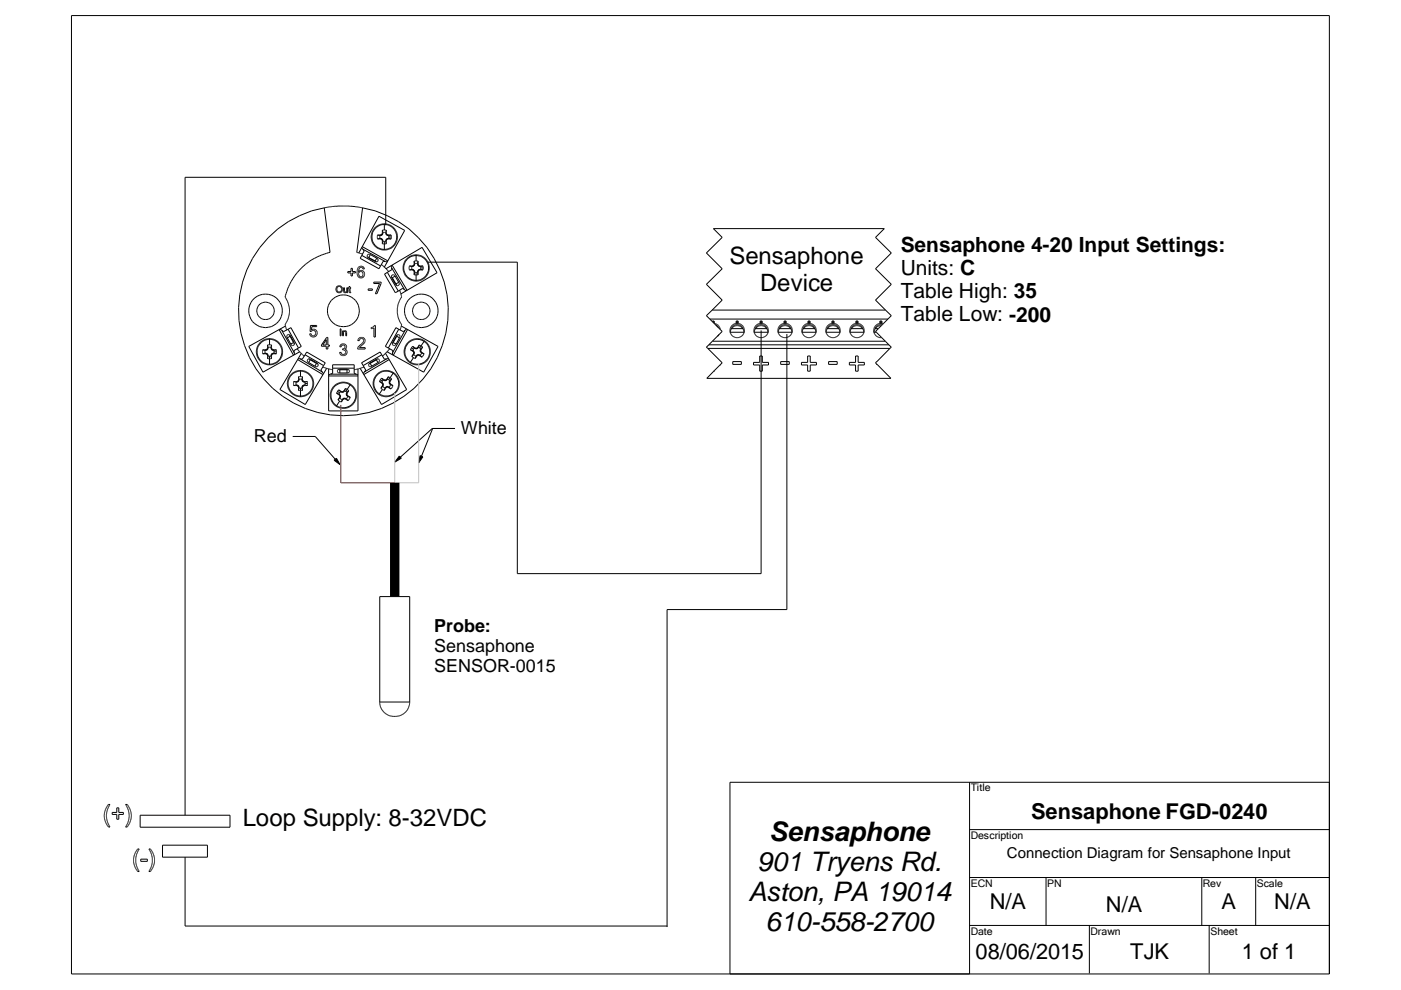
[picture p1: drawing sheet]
<svg xmlns="http://www.w3.org/2000/svg" width="297mm" height="210mm" viewBox="0 0 297 210" stroke-linecap="round" stroke-linejoin="round" font-family="sans-serif">
<g fill="none" stroke="#000" stroke-width=".21">
<path d="M15.2 3.3h266.7v203.2h-266.7zM68.7 44.1l3-.4h2.9l2.3 .4M68.7 44.1l1.3 9.4a12.6 12.6 0 0 0-9.6 9.5l.7 1.2a4.8 4.8 0 0 1 0 3.4l-.4 .8a.63 .63 0 0 0-.1 .9l.2 .7M68.7 44.1a22.2 22.2 0 0 0-14.4 34.1 22.2 22.2 0 0 0 37 0 22.2 22.2 0 0 0-14.4-34.1M73.7 57.6h.7v-.7h.3v.7h.6v.3h-.6v.6h-.3v-.6h-.7zM75.7 53.5v.1M75.8 58.4h.1M75.8 57v.1M75.9 56.9l.3-.4h.6l.5 .4-.4 .1-.1-.3h-.5l-.2 .4-.1 .5M75.9 56.9l-.1 .1a1.83 1.83 0 0 0 .3 1.8l.2 .1 .7-.1 .3-.3v-.7l-.3-.4-.3-.1-.7 .3M75.9 56.9h.1M75.9 56.7v.1"/>
<path d="M76 57.8l.4-.2 .5 .1 .1 .7-.2 .2-.3 .1-.3-.2zM76.1 53.6l4.2-7.8 5.5 3.1-4.3 7.7M76.1 57.5h.1M76.2 57.7h.1M76.2 56.9h.1M76.5 53.7v.1M76.5 56.4l-.1 .1M76.7 52.5l.2 .3M76.7 54.1l-.3 .7 3.9 2.2 .4-.6M76.7 56.4v.1M76.7 54.1l4 2.3M76.8 52.3l5.5 3"/>
<path d="M76.8 56.8h.1M76.9 44.1l-1.3 9.4 1.3 .3M76.9 52.8l.3 .4-.5 .9M76.9 52.8l4.8 2.7M77 58.8h.1M77.3 57.9h.1M77.3 58.3h.1M77.8 54.4h.1M77.9 54.5l1.9 1h.2l.2-.3-.1-.3-.2-.2M77.9 54.5l.3 .1M78 53.9v.1M78.1 54.7h.1"/>
<path d="M78.1 54.5v.1M78.2 54.6l1.3 .7M78.4 53.9v.1M78.5 54h-.5l-.2 .2 .1 .3M78.5 54l1.4 .7M78.5 54l-.3 .6M79.2 59.8h1.6l-.9 2.5h-.3l.9-2.2h-1.3zM79.5 55.3l.2 .2M79.6 55.4h.1M79.9 54.7l-.4 .6M79.9 54.7v.1M80 54.8h.1"/>
<path d="M80 50.7h.7M80 49.8v.9M80 49.8l.6 .2M80.6 50v.5M80.6 50h.1M80.6 50.5h.1M80.6 50.5l-.6 .2M80.7 49.8v.2M80.7 50.5v.2M80.7 50.5v.2l.2 .1M80.7 50.5l.3 .2M80.9 56.1l.3 .3"/>
<path d="M80.9 49.7h.1M80.9 49.7l.1 .1M80.9 50.8l.2 .9h.8v-.7M80.9 49.7l-.9 .1M80.9 50.8h.1M80.9 49.7l.2 .1M81 50.7h.1M81 49.8l-.3 .2M81 51h.2zM81 50.7l-.1 .1M81.1 48.8l-.2 .9M81.1 50.7h.1"/>
<path d="M81.1 48.8h.8M81.1 49.8h-.1M81.1 50.7l.1 .3M81.1 48.8l.1 .5M81.1 50.7l-.2 .1M81.2 51.1h.6M81.2 49.4h-.2l.2 .1M81.2 49.5l-.1 .3M81.2 49.3v.2M81.2 51v.1M81.2 51.1l-.1 .5M81.2 49.3h.6"/>
<path d="M81.2 56.4h.1M81.3 56.4l.2 .2M81.3 49.3h.1M81.5 56.6l.3 .4M81.5 47.5v1.3M81.5 51.2v1.8M81.5 56.6v.1M81.7 56.8h.1M81.7 49.3h.1M81.7 55.5h.4M81.7 55.5l-.5-.1-.5 1M81.7 56.9h.1"/>
<path d="M81.8 47.8v-10.2h-42.6v135.2M81.8 49.3v.2M81.8 51v.1M81.8 49.4h.1l-.1 .1M81.8 49.5l.1 .3M81.8 51.1l.1 .5M81.8 51l.1 .1M81.8 51h.1M81.8 57l7.7-4.5 3.2 5.3-7.7 4.5M81.8 57l.6 .6M81.9 57h.1M81.9 48.8l.1 .9"/>
<path d="M81.9 49.8h.1M81.9 50.7l-.1 .3M81.9 48.8l-.1 .5M81.9 50.7l.1 .1M82 50.7h-.1M82 49.8l.3 .2M82 50.7l.1 .1M82 49.7l.9 .1M82 50.8l-.1 .2M82 49.7l-.1 .1M82 50.8h.1M82.1 49.7h.1"/>
<path d="M82.1 49.7l-.1 .1M82.1 57.7l-.6 .4 2.3 4 .7-.4M82.1 50.8h-.1M82.1 57.7l2.4 4M82.3 50h.1v.5M82.3 50.7h.6M82.3 50.5h.1M82.3 50.7l-.2 .1M82.3 50.5l-.3 .2M82.3 49.8v.2M82.3 50.5v.2M82.4 50.5l.5 .2"/>
<path d="M82.5 50.2h.5M82.9 49.8v.9M82.9 50.5h.1M82.9 50h.1M82.9 56.3l.1 .4M82.9 49.8l-.5 .2M83 58.6h.1M83 56.7l.1 .5-1 .5M83 58.7l.2 .2M83 56.7l2.8 4.7M83.1 58.4v.5l.8 1.5M83.1 58.3h.5"/>
<path d="M83.1 58.3v.1M83.1 58.8h.1M83.1 56.2l3.2 5.4M83.2 58.9l.7 1.3M83.6 58.3h.1M83.6 58.3l.2 .2M83.8 58.5l.7 1.4M83.8 58.5l-.6 .4M84.5 59.9a.38 .38 0 0 1 .2 .3 .38 .38 0 0 1-.3 .3M84.5 59.9l-.6 .3M84.6 59.9h.1M86.8 56.4v.8"/>
<path d="M86.8 57.2h.7M86.8 56.4l.5 .1M87.3 56.5v.6h.2M87.3 57.1h.1M87.3 56.5h.2M87.3 57.1l-.5 .1M87.4 56.4l.1 .1M87.5 57.2l.2 .1M87.5 57.1l-.1 .1M87.5 57.1l.3 .1M87.5 57.1v.1M87.5 57.3h.1"/>
<path d="M87.7 56.3l-.9 .1M87.7 57.3l.1 1M87.7 56.3l.1 .1M87.7 56.3h.1M87.7 56.2l.1 .1M87.8 56.4h.1M87.8 57.6h.1M87.8 56h.1M87.8 56.4l-.3 .1M87.8 57.2h.1M87.8 57.2l-.1 .1M87.8 55.4l-.1 .9"/>
<path d="M87.8 56.3v.1M87.8 57.2v.1M87.8 55.4h.8M87.8 58.3h.8M87.8 57.3l.1 .3M87.8 55.4l.1 .5M87.8 57.3l-.1 .1M87.9 57.7h.6M87.9 55.9h.6M87.9 55.9v.1M87.9 57.6v.1M87.9 57.7l-.1 .6"/>
<path d="M87.9 56l-.1 .3M87.9 57.6h-.1M88.2 54v1.3M88.2 57.8v1.8M88.5 57.6h.2M88.5 55.9v.1M88.5 57.6v.1M88.5 56h.2M88.5 57.7l.1 .6M88.5 56l.1 .3M88.6 56.3l.1 .1M88.6 57.3l-.1 .3"/>
<path d="M88.6 55.4l.2 .9M88.6 55.4l-.1 .5M88.6 57.3l.2 .1M88.7 57.2l-.1 .1M88.7 56.4l.3 .1M88.7 57.2l.1 .1M88.8 56.2v.1M88.8 57.4l-.2 .9M88.8 56.2l-.2 .1M88.8 57.3v.1M88.8 56.3l.2 .1M88.8 56.3l-.1 .1"/>
<path d="M88.9 57.3h.1M89 57.1l-.3 .1M89 56.5h.2M89 57.1h.2M89 57.1v.1M89 56.4h.7M89 57.2l-.2 .1M89 57.2h.7M89 56.4v.1M89.2 56.5v.6M89.2 57.1l.5 .1M89.2 56.8h.5"/>
<path d="M89.7 56.4v.8M89.7 56.4l-.5 .1M89.7 56.4v.1M89.7 57.1v.1M90.6 55.6h19.1v66h51.7v-51.5M55.7 75h.7M55.7 74.2v.8M55.7 74.2l.5 .1M56.2 74.3h.2M56.2 74.9h.2M56.2 74.3v.6M56.2 74.9l-.5 .1"/>
<path d="M56.3 74.1v.2M56.3 74.9v.1M56.4 74.9v.2h.2M56.4 74.9l.3 .1M56.4 74.1v.2M56.4 74.1h.1M56.6 74l-.9 .2M56.6 74l.1 .2M56.6 74h.1M56.6 75.1l.1 .3M56.6 74l.1 .1M56.6 73.9h.1"/>
<path d="M56.6 75.3h.1M56.7 73.8l-.1 .2M56.7 75.4h.1M56.7 75v.1M56.7 73.8h.2M56.7 74.2l-.3 .1M56.7 75l-.1 .1M56.7 76h.9M56.7 73.2l.2 .5M56.7 74.1v.1M56.7 73.2v.6M56.7 75.4v.6"/>
<path d="M56.7 73.2h.9M56.7 75.1l.2 .2M56.7 75.1h-.1M56.9 73.7h.5M56.9 73.7v.1M56.9 75.3v.2M56.9 75.5h.5M56.9 75.5l-.2 .5M56.9 73.8l-.2 .3M56.9 75.4h-.2M56.9 75.3l-.2 .1M57.1 71.8v1.3"/>
<path d="M57.1 75.5v1.8M57.4 73.7v.1M57.4 75.3v.2M57.4 73.8h.2h-.2M57.4 75.5l.2 .5M57.4 73.8l.2 .3M57.4 75.4h.2M57.4 75.3l.2 .1M57.6 73.2l.1 .8M57.6 74.1v.1M57.6 73.2l-.2 .5M57.6 75.4v.6"/>
<path d="M57.6 75.1l-.2 .2M57.6 75.1h.1M57.6 75v.1M57.6 74.2l.3 .1M57.6 75l.1 .1M57.7 74l.9 .2M57.7 75.1l-.1 .3M57.7 74l-.1 .1M57.7 74h.1M57.7 75.1h.1M57.7 74l-.1 .2M57.8 74.1h.1"/>
<path d="M57.9 74.3h.2v.3M57.9 74.9h.1M57.9 74.9v.1h.7M57.9 74.9v.2h-.2M57.9 74.1v.2M57.9 74.9l-.3 .1M58 74.9l.6 .1M58.1 74.6l-.1 .3M58.1 74.6h.5M58.6 74.2l-.6 .1M58.6 74.2v.8M59.2 69.9l3 5.4"/>
<path d="M59.4 69.8l.3 .2M59.7 70l2.7 4.8M60.5 69.1l-7.8 4.3 3 5.5 7.8-4.3M60.6 69.5l.1 .1M60.8 71.5h.1M60.9 71.6l.7 1.3M61.1 69.8l-1 .5-.4-.3M61.1 69.8l.6-.3 2.2 3.9-.6 .4M61.1 69.8l2.2 4M61.3 71h.1M61.4 71l.1 .3M61.5 71.2l-.3-.3-.3 .1-.1 .2 .1 .4"/>
<path d="M61.5 71.1h.1M61.5 71.2h.1M61.5 71.1v.1M61.5 71.3l.7 1.3M61.5 71.3l-.6 .3M61.5 71.2l.9 1.7M61.6 72.9l.3 .3M61.9 73.2l.2 .1M61.9 73.2l.1 .1M62.1 73.2v.1M62.2 72.6h.1M62.2 72.6l-.6 .3"/>
<path d="M62.3 72.7l.1 .1v.4M62.3 72.6v.1M62.3 73.2h.1M62.3 72.8h.1M62.3 73.2h-.2M62.4 74.8v.4M63 74l.1 .1M63.1 74.1l.1 .1M63.1 74.1h.1M63.1 76.2l5.3 3.2M63.2 74.2h.1M63.2 74.2l.3 .3"/>
<path d="M63.2 76l.4 .1M63.3 74.3h.1M63.3 79.9v.7M63.3 73.8l-1 .5 .1 .5M63.3 79.9l.1 .5M63.3 79.9h.8M63.4 74.4h.1M63.5 74.5l.4 .4M63.5 74.5h.1M63.6 76.1l4.7 2.8M63.7 78.5v1.3M63.9 74.9l.3 .4"/>
<path d="M63.9 74.9l-4.6 7.7 5.4 3.2 4.6-7.7M64.1 79.9v.6M64.1 79.9l-.1 .5M64.2 75.3h.1M64.3 75.3l.2 .2M64.3 75.4h.1M64.7 75.2l3.9 2.3M64.7 75.2l.3-.6 4 2.3-.4 .6M64.7 75.2l-.6 1-.5-.1M65.2 76.7h.1M65.4 76.9l1.4 .7M65.6 76.1h-.3l-.2 .3 .1 .3 .2 .2"/>
<path d="M65.6 76.1l1.7 .9M65.6 76.1l.2 .2M65.7 70.9v.1M65.8 76.3l1.3 .7M65.8 76.3l-.4 .6M66.1 71.1h.1M66.1 71.4h.1M66.1 69.9h.1M66.2 70.1h.1M66.2 71.2h.1M66.6 71.2h.1M66.7 70.1h.1"/>
<path d="M66.8 71.4h.1M66.9 69.9h.1M66.9 77.7h.1M66.9 71.3h.1M67 69.9l-.3-.1-.7 .1 .1-.6h1v-.3h-1.3l-.1 1.3 .9-.2 .3 .3v.4l-.2 .4-.6-.1-.1-.3h-.3v.2l.6 .5 .6-.2M67 69.9l.1 .2M67.1 71.2h.1M67.1 77l.3 .2v.3M67.1 77l-.3 .6M67.1 70.1l.2 .6-.3 .6M67.1 77v.1M67.1 71h.1"/>
<path d="M67.1 70.1l.1 .1M67.2 77.1h.2M67.3 77v.1M67.3 77.7h.1M67.4 77.5a.39 .39 0 0 1-.6 .1M67.4 77.5h.1M68.3 78.9l.3 .3M68.4 77.8l.9 .3M68.6 77.5l-.6 1 .3 .4M68.7 77.9h.1M69.2 72v1.2h-.8zM69.3 71.5h.2v1.7h.3v.2h-.3v.6h-.3v-.6h-1v-.2z"/>
<path d="M69.3 78.1l.4 .1v8.9h6.2v-8.9M69.4 78.1h.1M69.7 78.2l.8 .2M69.7 79.7h6.2M70.1 79.3l-.4 .2M70.1 79.3l.4-.1v-1.9h4.6v1.9l.4 .1M70.1 79.3h5.4M70.2 78.3v.1M70.5 78.1h4.6M71.3 61.8h.1M71.3 60.9h.1M71.5 61.9h.1"/>
<path d="M71.5 60.7l-.3 .7 .2 .4 .3 .3h.5l.3-.3 .1-.2-.1-.7M71.5 61.8h.1M71.5 60.7l.6-.1 .4 .2M71.5 78.9h.1M71.6 78.4l.4-.1h1.6l.5 .2v.3l-.3 .3h-2l-.2-.2zM71.6 78.5h-.1M71.6 60.6v.1M71.6 60.8v.1M71.8 79h.1M71.8 78.3v.1M71.8 61.9h.1M71.9 78.4h1.8"/>
<path d="M72 61.9h.1M72 78.4v.7M72.1 69.7h.2v1.5h-.2zM72.2 60.8l-.4-.1-.3 .2M72.2 60.8h.1M72.2 73.2h.1M72.2 60.8l.2 .2v.6l-.3 .3h-.4l-.2-.3v-.7M72.2 60.6l.1 .1M72.3 75.3h.1M72.4 61.2h.1M72.4 75h.1M72.4 61.4v.1"/>
<path d="M72.4 73.3v.1M72.5 60.8v.1M72.5 73.2v.1M72.5 75.4h.1M72.8 75.1v.1M72.8 70.3h.1M72.8 70.4h.1M72.9 61h.1l.1 .9 .4-.1v-.8h.2v1.1l-.2-.2-.1 .2-.5-.1zM72.9 70.2h.5l.1 1h-.2l-.1-.9-.3 .1-.1 .8h-.2v-1.1l.2 .2M72.9 70.3v.1M73 73.9h-.1M73 75.1h-.4l-.3-.4h-.3l.1 .4 .3 .3 .8-.1"/>
<path d="M73 73.8h.1M73 75.1h.1M73 61.8h.1M73.1 75.4h-.1M73.1 70.1h.1M73.1 61.9h.1M73.1 74.3h.1M73.2 70.1h.1M73.2 74.9v.1M73.2 75l-.1 .1M73.2 74h-.1a.6 .6 0 0 1 .4 1l-.2 .3M73.2 74.5h.1"/>
<path d="M73.2 74h.1M73.2 75.3h.1M73.3 74l.1-.3v-.4l-.2-.3-.6-.1-.5 .3-.1 .3h.3l.3-.3 .5 .1v.5l-.5 .2v.2l.6 .1v.6M73.3 74.8h-.1M73.3 61.9h.1M73.3 74.1h.1M73.4 75.1v.1M73.4 73.6h.1M73.4 75.1h.1M73.4 61.8h.1M73.4 73.4h.1M73.4 62h.1"/>
<path d="M73.4 70.3l.1 .1M73.4 74.3h.1M73.6 78.4v.7M73.8 78.3v.1M74 79h.1M74 60.7h.2v.3h.2l-.2 .1v.8l.2 .2-.4-.2v-.8h-.1zM74.2 61.9h.1M75.4 78.3l-.1 .1M75.5 79.3l.4 .2M75.9 78.2l-.8 .2M75.9 73.6v.1M75.9 71.9v.1"/>
<path d="M76.2 71.6l-.3 .6h.3v-.2l.4-.2h.4v.7l-.1 .1M76.2 71.6l.7-.1 .4 .3M76.2 73.7h.1M76.2 78.1h.1M76.2 72.1h.1M76.3 71.6h-.1M76.4 78.1l-.5 .1M76.5 71.8h-.1M76.8 73.1l-.5 .6M76.8 72.7l-.9 .8-.1 .5h1.6v-.3h-1.2M76.8 72.7h.1M76.9 71.8h.1"/>
<path d="M76.9 73.1h.1M76.9 72.7h.1M76.9 72.6v.1M76.9 77.9h.1M77 77.5l.6 1-.3 .4M77 71.6h.1M77 72.4h.1M77 72.1h.1M77.2 77.8l-.8 .3M77.3 72.7l-.4 .4M77.3 71.8h.1M77.3 72.6h.1"/>
<path d="M77.3 78.9l-.3 .3M77.3 71.8l.1 .5-.1 .4M78.1 61.3h.8v.3h-.8zM78.4 77.1l-.2 .1a.41 .41 0 0 0 .4 .6l.2-.2M78.5 77l-.2 .1M78.5 77l.3 .6M78.7 69.4h.3l.4-.4h.2v2.5h-.3v-1.9l-.6 .1zM78.7 77.7h.1M79.2 69.3h.1M79.8 76.3l-1.3 .7M79.8 76.3l.3 .6M79.9 76.2h.1"/>
<path d="M80 76.1l-.2 .2M80.1 76.9l-1.3 .7M80.2 76.8v.1M80.4 76.7v-.4a.41 .41 0 0 0-.6-.1l-1.4 .8M80.4 76.7l-.3 .2M80.4 76.6h.1M80.9 75.2l-3.9 2.3M80.9 75.2l-.3-.6-3.9 2.3 .3 .6M80.9 75.2l.6 1 .5-.1M81.7 75l-.6 .5M81.7 74.9v.1M81.7 74.9h.1"/>
<path d="M81.7 74.9l4.5 7.7-5.3 3.2-4.5-7.7M82 76.1l-4.7 2.8M82.1 74.6l-.4 .3M82.3 80h.1M82.3 79.9l.4 .2M82.3 79.9v.1M82.3 79.9l-.1 .5M82.3 73.8l1 .5-.1 .5M82.4 76l-.4 .1M82.5 76.2l-5.4 3.2M82.5 80h.1M82.6 74l-.5 .6"/>
<path d="M83.2 73.1h.1M83.2 72.7v.4M83.2 74.8v.4M83.4 79.1a2.64 2.64 0 0 0-3.7 .8 2.64 2.64 0 0 0 .7 3.6M83.4 72.7l-.2 .1M83.4 79.1a2.64 2.64 0 0 1 .7 3.7 2.64 2.64 0 0 1-3.7 .7M83.4 72.6v.1M83.4 72.6l.6 .3M83.4 79.1l-.7 1M83.4 79h-.1a2.62 2.62 0 0 0-2.8-.1l-.9 .8-.5 1.2 .1 1 .2 .7 1 1.1M83.4 79a2.83 2.83 0 0 1 1.3 2v.7l-.3 .8-.8 1.1-1.5 .5-1.1-.1-.6-.3M83.4 79v.1"/>
<path d="M83.6 73.2v.1M83.9 60.2l.1 .3h.4M83.9 60.4h.1M83.9 60.2h.1M84 72.9l-.3 .3-.5-.1M84 60.3v.2M84.1 60.5h.1M84.1 71.3l.1-.3h.5v.6M84.1 71.3l-.7 1.3M84.1 71.3l.6 .3M84.2 71h.1M84.2 71.1h-.1"/>
<path d="M84.2 71.1h-.1l-.9 1.7M84.3 71h-.1M84.4 60.5h.1M84.5 69.8l-.6-.3-2.2 3.9 .6 .4M84.5 69.8l1 .5 .4-.3M84.5 69.8l-2.2 4M84.6 60.4h.1M84.7 61.5l.3 .8M84.7 71.6l-.7 1.3M84.8 61.8h.1M85 62.3l.2 .6M85 62.4h.1"/>
<path d="M85 69.3v.1M85.1 69.1l7.8 4.3-3.1 5.5-7.7-4.3M85.2 68.9l-.4 1.1M85.2 63l-.7 1.3-.3 1.1v1l.3 1 .7 1.4M85.2 62.9v.1M85.2 68.8v.1M85.8 61.4l.3 .3M85.8 61.4l-.4-.3-.9 .6M85.9 70l-2.7 4.8M86.2 69.8l-.3 .2M86.4 69.9l-3 5.4M87 74.2l.3 .2"/>
<path d="M87 74.2l.7 .2M87 76.8l-.1 .1M87.2 73.9h-.1M87.2 73.7l-.2 .5M87.2 73.7l.5 .3M87.2 74.3h.1M87.3 73.7h-.1M87.3 73.7h.1M87.3 75.6l.2 .2M87.3 75.5h.1M87.3 74.4h.1M87.3 73.6h.1"/>
<path d="M87.4 74.4l.1 .1M87.5 73.5l.5 .4M87.5 73.4v.1M87.5 75.8h.2M87.5 74.5h.1M87.5 75.2h.1M87.5 74.3h.1M87.6 73.5l-.3 .2M87.6 74.5l.3 .3M87.6 75.8h.1M87.6 73.5l.4 .2M87.7 75l-.3 .6"/>
<path d="M87.7 74.4l.1 .3M87.7 75.8l.1 .1M87.7 74.4l-.2 .1M87.7 75l.1 .1M87.7 75.8l-.7 1M87.7 75.2l-.4 .4M87.7 75.2l.5 .3M87.8 73.6h.1M87.8 75.9h.1M87.8 75.9l.2 .1M87.8 75.1l-.1 .1M87.8 74.7h.1"/>
<path d="M87.8 74.7l-.1 .3M87.9 73.8l-.4 .5M87.9 73.7h.1M87.9 74.7v.1M87.9 74.8l-.1 .3M87.9 75.4h.1M88 73.9h.1M88 73.7h.1M88 73.8h.3M88 75.4h.1M88 73.7v.1M88 73.9l.3 .1"/>
<path d="M88 73.8v.1M88.2 75.8h.1M88.2 75.8l-.2 .2M88.2 75.5l-.2 .5M88.3 75.4l-.1 .1M88.3 73.8v.2M88.3 75.4l.1 .1M88.3 74h.1M88.3 75.4h.1M88.3 73.8l.1 .2M88.4 75.5h.1M88.5 73.7l-.2 .1"/>
<path d="M88.5 73.7l.1 .1M88.6 75.2v.2v-.2M88.6 75.4h.1M88.6 75.2h.1M88.6 75.2l-.3 .2M88.6 73.7h-.1M88.6 73.7v.1M88.6 73.5h.1M88.6 75.2h.3M88.6 73.8l-.2 .2M88.7 73.4v.1M88.7 73.5l-.1 .2"/>
<path d="M88.7 73.7l.3 .1M88.7 73.7l-.1 .1M88.8 73.7h.1M88.8 73.3l-.1 .1M88.8 73.2h.1M88.9 75.4h.1M88.9 73.2l-.1 .1M88.9 73.2l.3 .1M88.9 73.2l-.2 .5M88.9 75.2v.1M88.9 75.3h.2M88.9 75.2v.2"/>
<path d="M88.9 75.3v.1M89 73.8h.1M89 75.5l-.5-.1-.3 .4M89 75.5h.1M89.1 75.5l.2 .1M89.1 73.8l.1 .1M89.1 74.5h.2M89.1 74.4v.1M89.1 75.3l.3 .4M89.1 74.5l.1 .2M89.1 74.1v.3M89.1 74.1l.2 .1"/>
<path d="M89.2 74.1h-.1M89.2 73.2v.1M89.2 73.9h.1M89.2 73.9v.1M89.2 74.1h.1M89.2 75.6l.2 .1M89.2 74v.1M89.2 75.2l-.1 .1M89.2 73.3h.1M89.2 74.2h.1M89.2 74.7l.1 .1M89.2 74.4h-.1"/>
<path d="M89.3 73.3l.3 .3-.3 .5M89.3 74.5l.1 .1M89.3 74.1v.4M89.3 74.8h.1M89.3 75.1h-.1M89.3 73.3l-.3 .5M89.4 74.7l-.1 .1M89.4 74.6l-.2 .1M89.4 74.7h.1M89.4 74.6v.1M89.4 74.8l-.2 .4M89.4 74.8l.5 .2"/>
<path d="M89.4 74.7l.5 .3-.5 .7M89.4 73.8h.1M89.5 74.7v.1M89.6 73.6l-.4 .4M89.7 75.4h.1M89.8 74.9v.1M89.9 75h.1M89.9 72.4a2.63 2.63 0 0 0-3.6 .8 2.63 2.63 0 0 0 .7 3.6M89.9 72.4a2.63 2.63 0 0 1 .8 3.6 2.63 2.63 0 0 1-3.7 .8M89.9 72.4l-.6 .9M90 72.3l-.8-.4-1.3-.1-1.1 .5-.6 .6-.4 .8a2.74 2.74 0 0 0 .1 2l.5 .8 .5 .4M90 72.3l.6 .5 .5 .7 .1 .6-.1 1.2a2.62 2.62 0 0 1-1.6 1.9l-1.5 .1-1.1-.4"/>
<path d="M90 72.3l-.1 .1M150.1 73.9h38.6M150.1 73.9l3 3-1.8 1.8M150.3 73.1h38.2M150.5 67.6h37.8M151 68.2l.4-.1 .1 .3-.2 .1M151 65.7l-1.2 1.2 3.3 3.4-3.3 3.3 .3 .3M151 65.7l2.1-2.1-3.3-3.3 3.3-3.3-3.3-3.4 3.3-3.3-1.8-1.8h36.2l-1.9 1.8 3.4 3.3-3.4 3.4 3.4 3.3-3.4 3.3 2.1 2.1M151 65.7h36.7M151 72.3h36.7M151.1 68.2h.2v.2M151.1 68.2h.1"/>
<path d="M151.3 68.4h.1M151.3 68.3h.2M151.4 68.6l.8 .3 .4 .6M151.4 68.4v.1M151.5 78.6l-.2 .1M151.7 68.6l.1 .1M151.8 69h.1M151.9 69h.1M151.9 69l.2 .2M151.9 68.7h.1M152 69v.1M152.1 71.3h.1"/>
<path d="M152.1 69.2h.1M152.1 69.2l.3 .3M152.3 71.2l-.2 .1M152.3 69h.1M152.3 71.2h.1M152.3 71.1h.1M152.3 69.5h.1M152.3 71.1v.1M152.4 71h.1M152.5 70.9l-.1 .2M152.6 69.5l.1 .4M152.6 69.5h.1"/>
<path d="M152.8 77.3l-.1 .1M154.9 70.4h2.8M155.1 69.7h2.4M155.1 69.7l-.2 .8M155.1 69.7l.8-.6h.9l.7 .6M155.1 69.7a1.29 1.29 0 0 1 1.2-.9 1.29 1.29 0 0 1 1.2 .9M155.1 69.7l-.1 .1M155.4 76.7h1.8v.6h-1.8zM156 69v.1M156 68.3h.2M156.1 68.1l.1 .4M156.1 68.1h.1"/>
<path d="M156.1 68.4v.1M156.1 68.1h.4v.4M156.2 68.2h.1l.1 .2h-.2zM156.2 68.5h.2M156.2 68.5l-.5 .2a1.45 1.45 0 0 0-.9 1.7M156.2 68.2h.1M156.4 68.2h.1M156.4 68.5a1.57 1.57 0 0 1 1.4 2M156.4 68.3h.1M156.5 68.2h.1M156.5 68.4l-.1 .1M156.5 69l.1 .1"/>
<path d="M157.5 69.7l.2 .7M157.5 69.7h.1M157.6 69.8h.1M157.7 70.4a1.5 1.5 0 0 1-1.4 1.2 1.5 1.5 0 0 1-1.5-1.1M159.9 70.4h2.9a1.5 1.5 0 0 1-1.4 1.2 1.5 1.5 0 0 1-1.5-1.1M160.1 69.7h2.5M160.1 69.7l-.2 .8M160.1 69.7l.7-.6h1l.8 .7M160.1 69.7a1.29 1.29 0 0 1 1.3-.9 1.29 1.29 0 0 1 1.2 .9M160.1 69.7v.1M161.1 75.5h.5v1.3h1.3v.6h-1.3v1.3h-.5v-1.3h-1.3v-.6h1.3zM161.1 68.2h.1"/>
<path d="M161.1 68.4h.1M161.1 69v.1M161.1 68.3h.1M161.2 68.5h.1M161.2 68.2h.2l.1 .2h-.2zM161.2 68.5h.3M161.2 68.5l-.5 .2a1.45 1.45 0 0 0-.8 1.7M161.3 68.2h.1M161.5 68.2h.1M161.5 68.5l.5 .2a1.45 1.45 0 0 1 .9 1.7M161.5 68.3h.1M161.5 68.1h-.3v.4"/>
<path d="M161.5 68.1h.1M161.6 68.1v.3M161.6 68.5h-.1M161.6 68.4v.1M161.6 69l.1 .1M162.6 69.7l.3 .8M165 70.4h2.9M165.1 69.8h.1M165.2 69.7h2.5M165.2 69.7l-.2 .8M165.2 69.7a1.29 1.29 0 0 1 1.3-.9 1.29 1.29 0 0 1 1.2 .9M165.2 69.7h.1"/>
<path d="M165.5 76.7h1.8v.6h-1.8zM166.2 68.2h.1M166.2 69v.1M166.2 68.4h.1M166.2 68.3h.1M166.2 68.5h.1M166.3 68.5a1.52 1.52 0 0 0-1.3 2 1.52 1.52 0 0 0 2.2 .9l.5-.4 .2-.6M166.3 68.2h.2l.1 .2h-.2zM166.3 68.5h.3M166.4 68.2h.1M166.5 68.2h.1M166.6 68.5a1.57 1.57 0 0 1 1.3 2"/>
<path d="M166.6 68.3h.1M166.6 68.1h-.4v.4M166.6 68.1h.1M166.7 68.1v.3M166.7 68.5h-.1M166.7 68.4v.1M166.7 69v.1M166.8 70.8v58.4h-25.4v67.4M167.2 69.3l-.4-.2h-.7l-.9 .6M167.2 69.3h.1M167.3 69.3l.4 .4M167.7 69.7l.2 .7"/>
<path d="M167.7 69.7h.1M167.8 70.1h.1M170.1 70.4h2.9M170.2 69.9h.1M170.3 69.7h2.5M170.3 69.7a1.29 1.29 0 0 1 1.2-.9 1.29 1.29 0 0 1 1.3 .9M170.3 69.7h.1M171.2 75.5h.6v1.3h1.3v.6h-1.3v1.3h-.6v-1.3h-1.3v-.6h1.3zM171.3 69l-.1 .1M171.3 68.3h.1M171.3 68.4v.1M171.4 68.5a1.52 1.52 0 0 0-1.3 2 1.52 1.52 0 0 0 2.2 .9l.5-.4 .2-.6"/>
<path d="M171.4 68.2h.2l.1 .2h-.3zM171.4 68.5h.3M171.6 68.2h.1M171.7 68.5a1.57 1.57 0 0 1 1.3 2M171.7 68.5h.1M171.7 68.3h.1M171.7 68.4v-.3l-.3-.1-.1 .2 .1 .3M171.7 68.4v.1M171.8 69v.1M172.3 69.3l-.4-.2-1 .1-.7 .6-.1 .7M172.3 69.3h.1M172.3 69.3l.5 .4"/>
<path d="M172.8 69.7l.2 .7M172.8 69.7h.1M172.9 70.1h.1M175.2 70.4h2.9M175.2 70h.1M175.4 69.7h2.4M175.4 69.7a1.29 1.29 0 0 1 1.2-.9 1.29 1.29 0 0 1 1.2 .9M175.4 69.7h.1M175.7 76.7h1.8v.6h-1.8zM176.4 69l-.1 .1M176.4 68.3h.1M176.4 68.5h.1"/>
<path d="M176.4 68.4v.1M176.5 68.5a1.52 1.52 0 0 0-1.3 2 1.52 1.52 0 0 0 2.2 .9l.5-.4 .2-.6M176.5 68.1l-.1 .3M176.5 68.2h.2v.2zM176.5 68.1h.1M176.5 68.5h.2M176.5 68.4h.1M176.5 68.1h.2M176.7 68.1h.1M176.7 68.4h.1M176.7 68.1l.2 .1-.2 .3M176.7 68.5a1.57 1.57 0 0 1 1.4 2"/>
<path d="M176.7 68.3h.2M176.8 68.4v.1M176.9 69v.1M177.8 69.7h.1M178 70h.1M178.1 70.4l-.2-.6-.4-.5-.5-.2h-.8l-.5 .2-.4 .5-.1 .7M180.3 70.4h2.8M180.3 70.1h.1M180.5 69.7h2.4M180.5 69.7l-.2 .8M180.5 69.7a1.29 1.29 0 0 1 1.2-.9 1.29 1.29 0 0 1 1.2 .9M180.5 69.7h.1"/>
<path d="M180.9 69.3l-.4 .4M180.9 69.3l.4-.2h.8l.8 .6M180.9 69.3h.1M181.4 75.5h.5v1.3h1.4v.6h-1.4v1.3h-.5v-1.3h-1.3v-.6h1.3zM181.4 69v.1M181.4 68.3h.2M181.5 68.4v-.3l.3-.1 .1 .2-.1 .3M181.5 68.4v.1M181.5 68.5h.1M181.6 68.5a1.52 1.52 0 0 0-1.4 2 1.52 1.52 0 0 0 2.3 .9l.5-.4 .1-.6M181.6 68.2h.1l.1 .2h-.2zM181.6 68.5h.2"/>
<path d="M181.6 68.5h.1M181.6 68.2h.1M181.8 68.5a1.57 1.57 0 0 1 1.4 2M181.8 68.3h.1M181.9 68.4v.1M181.9 69l.1 .1M182.9 69.7l.2 .7M182.9 69.7h.1M183 69.9h.1M185.3 70.4h.5M185.3 70.1h.1M185.5 69.7h.7"/>
<path d="M185.5 69.7l-.2 .8M185.6 69.6l-.1 .1M185.7 69.5l-.2 .2M185.7 69.3l.1 .2M185.8 69.5h-.1M185.8 77.2l.2 .1M185.8 76.7l-.2 .2 .2 .3M185.9 69.3l-.1 .1M185.9 76.7h-.1M186 77.3l2.9 2.9h-39l1.4-1.5M186.1 69.3h-.2M186.1 69h.1"/>
<path d="M186.1 69l-.5 .6M186.3 68.9l-.1 .1M186.4 68.8v.1M186.5 69v.1M186.5 68.3h.1M186.6 68.1v.4M186.6 68.1h.1M186.6 68.4v.1M186.6 68.1h.4v.4M186.6 68.5a1.53 1.53 0 0 0-1.3 1.7 1.53 1.53 0 0 0 1.6 1.4M186.6 68.2h.2l.1 .2h-.2zM186.6 68.5l.7 .1"/>
<path d="M186.7 68.2h.1M186.9 69l-.9 .3M186.9 68.2h.1M186.9 68.3h.1M187 68.2h.1M187 68.5h-.1M187 68.4h.1M187.1 68.8l-.8 .1M187.7 65.7l1.3 1.2-3.4 3.4 3.4 3.3-.3 .3M188.7 73.9l-2.8 2.8M62.1 92.5h4.7l4.3 4.9M62.3 80.9h.6"/>
<path d="M62.3 80.9l.5 .1M62.3 80.9v.8M62.3 81.7h.6M62.7 81.4h.1M62.8 81.3h-.1M62.8 81h.1M62.8 81.6l-.5 .1M62.8 81v.6h.1M62.9 81.7v.1M62.9 80.9v.1M62.9 81.8l.3 .1M62.9 81.6v.2"/>
<path d="M62.9 81.6l.3 .1M62.9 81.6v.1M63.1 80.8v.1M63.2 80.8l-.3 .1v.1M63.2 80.8h.1M63.2 80.8v.1M63.2 81.9v.2h.2M63.2 80.8l.1 .1M63.2 81.7l.1 .1M63.2 80.9l-.3 .1M63.2 81.7v.2M63.3 82.8h.8"/>
<path d="M63.3 80.9h-.1M63.3 82.1v.7M63.3 81.8l.1 .3M63.3 81.8l-.1 .1M63.3 80.5l.1 .1M63.4 82.3h.6M63.4 80.6h-.2v.2M63.4 80.4v.2M63.4 82.1v.2M63.4 80.6l-.1 .3M63.4 82.3l-.1 .5M63.7 82.3v1.8"/>
<path d="M64 80.4v.2M64 82.1v.2M64 80.6h.2M64 80.6l.1 .3M64 80.4h-.6M64 82.3l.1 .5M64.1 80.9h.1M64.1 81.8l-.1 .3M64.1 80.5l.1 .1M64.1 80.5l-.1 .1M64.1 81.8l.2 .1M64.2 82.1h-.2"/>
<path d="M64.2 81.7l-.1 .1M64.2 82.1l-.1 .7M64.2 80.9l.3 .1M64.2 80.6l.3 .4M64.2 81.7l.1 .2M64.2 80.7h.1M64.3 81.9l-.1 .2M64.3 80.8l-.2 .1M64.3 81.9h-.1M64.3 80.8l-.1 .1M64.4 80.8v.1M64.4 81.8h.1"/>
<path d="M64.5 80.9h.6M64.5 81h.1M64.5 81.6l-.3 .1M64.5 81.6h.1M64.5 81.6v.2M64.5 81.7l-.2 .2M64.5 81.7h.6M64.5 80.9v.1M64.5 81.6v.1M64.6 81v.6M64.6 81.5h.1M64.6 81.2h.1"/>
<path d="M64.6 81.6l.5 .1M64.7 81.3h.5M65.1 80.9v.8M65.1 80.9l-.5 .1M70.8 97.6l.5-.4 .8 1.3zM71.4 83.4l.4 .3M71.4 83.4l.6 .2M71.4 86l-.1 .1M71.5 83l.5 .3M71.6 82.9l-.2 .5M71.7 83.6h.1M71.7 84.8h.1"/>
<path d="M71.7 84.8l.3 .2M71.8 83.7h.1M71.8 84.7h-.1M71.8 84.6h.1M71.8 82.7l.5 .4M71.9 83.7l.1 .2M71.9 84.4v.1M71.9 82.7l.1 .1M72 85l.4 .2M72 84.3h.1M72 83.3h.1M72 83.9h.1"/>
<path d="M72 82.8l-.2-.1-.3 .3M72 82.8l.2 .1M72 83.6l.2 .3M72 85v.1M72 83.6l-.1 .1M72 85l-.6 1M72 83.9l-.2 .8M72 84.4l.6 .4M72 84.4l-.3 .4M72.1 83.1v.1M72.1 84.3l-.1 .1M72.2 83.1l-.3 .5"/>
<path d="M72.2 82.9h.1M72.2 83.1h.1M72.2 84.5h.1M72.2 83.9h.1M72.2 83.9h-.2M72.2 82.9l.5 .1M72.2 83.9l-.1 .4M72.2 83.9l-.2 .1M72.3 82.9v.1M72.3 83.1l.3 .1M72.3 84.6v.1M72.4 85.2h.1"/>
<path d="M72.4 83l-.1 .1M72.6 84.8l-.2 .4M72.6 84.9h.1M72.6 83.1v.1M72.6 84.6l.1 .1M72.6 84.6l.2 .1M72.6 84.6h.1M72.6 84.6v.2M72.6 83.2h.1M72.7 83v.2M72.7 84.7l-.1 .1M72.7 84.7h.1"/>
<path d="M72.8 82.9v.1M72.8 84.6v.1M72.9 82.9l-.2 .1M72.9 82.9l.1 .1M72.9 84.4h.1M72.9 82.9h.1M72.9 84.4l-.3 .2M72.9 84.4v.2M73 83l-.3 .2M73 82.8l-.1 .1M73 82.7v.1M73 83h.1"/>
<path d="M73 84.4v.2M73 84.4l.3 .1M73.1 82.9l.2 .1M73.1 82.9l-.1 .1M73.1 82.6l-.1 .1M73.2 84.6l-.4 .1M73.2 84.6h.1M73.2 82.4l-.2 .3M73.2 82.9v.1M73.2 82.4l.4 .1M73.2 84.6l.2 .2M73.2 82.4l-.1 .5"/>
<path d="M73.3 84.5h.1M73.3 84.6v.1M73.3 84.5l-.1 .1M73.3 83l.2 .1M73.4 83.7h.2l.1 .2M73.4 83.7h.1M73.4 83.7l.2 .2M73.4 84.5l.4 .4M73.4 83.1h.1M73.4 84.8h.1M73.4 83.4v.3M73.4 84.5h.1"/>
<path d="M73.4 83.4h.2M73.5 84.8l.2 .1M73.5 83.3l-.1 .1M73.5 83.3l.1 .1M73.5 83.1v.1M73.5 84.4v.1M73.5 83.2v.1M73.6 82.5h.1M73.6 83.9v.1M73.6 83.6l-.2 .1M73.6 83.4v.3M73.6 82.5l.1 .1"/>
<path d="M73.6 84.8l.1 .1M73.6 84l.1 .1M73.6 82.5l-.3 .5M73.7 84.2h.1M73.7 82.6h.1M73.7 83.3h.1M73.7 82.6l.2 .2v.2M73.7 83.9l.2 .1M73.7 83.9h-.1M73.7 83.9l-.1 .1M73.7 83.1v.1M73.7 84.1l-.3 .4"/>
<path d="M73.7 83.2l-.1 .2M73.9 82.9h.1M73.9 84l.3 .2-.5-.1M73.9 83l-.2 .1M73.9 84h.1M73.9 82.8l-.4 .4M74 84.7l-.3 .2M74 84.6v.1M74.1 84.5h.1M74.2 84.2l-.2 .4M74.2 81.6a2.65 2.65 0 0 0-3.6 .8 2.65 2.65 0 0 0 .8 3.6M74.2 81.6a2.65 2.65 0 0 1 .8 3.6 2.65 2.65 0 0 1-3.6 .8"/>
<path d="M74.2 81.6l-.6 .9M74.3 81.5l-1.2-.5-.9 .1-1 .4-.7 .7-.3 .5-.2 .8 .1 .7a2.76 2.76 0 0 0 1.1 1.9h.1M74.3 81.5l.7 .5a2.72 2.72 0 0 1 .2 3.2 3.1 3.1 0 0 1-2 1.4l-1-.1-.9-.4M74.3 81.5l-.1 .1M80.4 83.5v.2M80.5 80.9l.3 .3M80.5 80.9l.5 .2M80.6 80.6v.1M80.6 80.6h.1M80.6 80.5l.5 .3M80.7 81v.1M80.7 80.4h.1"/>
<path d="M80.8 82.3l.2 .2M80.8 82.2h.1M80.8 82.4h.1M80.8 81.2h.1M80.8 80.3h.1M80.9 81.2l.2 .3M80.9 80.2h.1M80.9 80.2l.4 .4M81 81.2v.1M81 81.1l.1 .1M81 81.8h.1M81 80.3h-.2l-.3 .6"/>
<path d="M81 82.5h.1M81 80.3h.1M81 81.3l.1 .1M81.1 82.6l.4 .2M81.1 80.3l.1 .1M81.1 80.8l-.1 .3M81.1 81.8l-.3 .5M81.1 82.5v.1M81.1 81.2h.1M81.1 80.8h.1M81.1 80.9h-.1M81.1 81.2h-.1"/>
<path d="M81.1 81.8h.1M81.1 82.6l-.7 .9M81.1 81.7v.1M81.1 81.5h.1M81.1 81.2l-.1 .1M81.1 81.2l.2 .2M81.1 81.7l.1 .1M81.1 81.9l.6 .4M81.1 81.5v.2M81.1 80.3h.1M81.2 82h.1M81.2 80.4l.6 .2"/>
<path d="M81.2 81.8l-.4 .5M81.2 80.6h.1M81.2 81.8h.1M81.2 82.7h.1M81.3 80.6l-.2 .2M81.3 80.4h.1M81.3 81.4v.1M81.3 81.5l-.1 .3M81.3 80.6h.1M81.3 81.5h-.2M81.3 81.4h-.2M81.3 82.1h.1"/>
<path d="M81.4 82.7v.1M81.4 80.6v.1M81.4 80.6l.1-.1-.1 .2M81.4 80.7h.3M81.5 82.7v.1M81.6 82.5h.1M81.6 82.5l-.1 .2M81.7 82.3l-.3 .5M81.7 82.1h.1M81.7 82.1l.1 .2M81.7 82.1v.2M81.7 82.4v.1"/>
<path d="M81.7 80.6v.1M81.7 82.1l.1 .1M81.7 80.7h.1M81.8 82.3l-.2 .2M81.8 82.2v.1M81.9 80.5h.1M82 80.4l-.2 .3M82 80.4v.1M82 80.4l.1 .1M82 82.1h.1M82 82l-.3 .1M82 82v.1"/>
<path d="M82 80.5l-.2 .2M82 81.9v.1M82 80.5h.1M82 81.9l.3 .1M82 81.9l.1 .2M82.1 80.2h.1M82.1 80.2l-.1 .2M82.2 80.4l-.1 .1M82.2 80.4l.2 .1M82.2 80.4h.1M82.2 82.1h.1M82.3 80l-.2 .2"/>
<path d="M82.3 82.1l-.5 .1M82.3 82.1l.2 .2M82.3 82h.1M82.3 82v.1M82.4 82l.1 .1M82.4 82l-.1 .1M82.4 80.5l.2 .2M82.5 82h.1M82.5 82.3h.1M82.5 81.2h.1M82.5 81.2l.2 .3M82.5 82.1l.3 .4"/>
<path d="M82.5 80.8v.1M82.5 82.3l.2 .1M82.5 80.9v.3M82.5 80.8l.2 .1M82.5 80.9h.2M82.6 82.3h.1M82.7 81.9l-.2 .2M82.7 81.5h.1M82.7 80.9v.3M82.7 81.2l.1 .2M82.7 81.9h.1M82.7 81.2h-.2"/>
<path d="M82.7 82.4h.1M82.7 80.8h.1M82.7 80.1h.1M82.7 81.5l.1 .1M82.7 81.8h.1M82.7 81.3h.1M82.7 80.9h.1M82.7 80.1l-.3 .4M82.8 80.1l.2 .3-.3 .5M82.8 82.4v.1M82.8 81.4l.2 .1M82.8 81.6l-.1 .3"/>
<path d="M82.8 81.4h.1M82.8 81.4l-.1 .1M82.8 81.6l.5 .1M82.8 80.2h.1M82.9 81.4v.1M82.9 82.4h.1M82.9 80.5h.1M82.9 80.3h.1M83 81.5l.3 .2M83 80.3l-.5 .5M83 82.3h.1M83.2 82.1h-.1"/>
<path d="M83.2 81.7h.1M83.3 81.9l-.5 .6M83.3 81.9h.1M83.3 81.7v.2M84.7 96.7l.4 .5-1.4 .8zM89.1 96.6l.6 .3-.9 1.2zM91.7 90.8l-2.3 5.9M96.5 90.8h-4.9l-6.7 6.1M80.5 126.5h6.4v22.6l-.3 .9a2.92 2.92 0 0 1-1.6 1.7l-.9 .2-1.3-.1a3.1 3.1 0 0 1-2.3-2.6zM80.5 148.8h6.4M22.2 172v.1M22.3 171.8h.1"/>
<path d="M22.3 174.1h.1M22.3 174.2h.1M22.4 171.4l.6-.8h.3l-.3 .5-.4 1.2 .1 1.7 .6 1.3h-.3l-.6-.8M22.4 171.5l-.3 1.2v.8l.3 .9M22.4 171.4v.1M22.4 174.4v.1M22.6 173.3h.1M22.6 172.6h.1M23 174.7v.1M23.2 170.8v.1M23.2 175v.1M23.8 172.3h1v-1h.4v1h1v.4h-1v1h-.4v-1h-1z"/>
<path d="M26.6 170.6h.4l.3 .5 .6 1.6-.3 1.4-.6 1.2h-.4l.7-1.3 .1-1.4-.2-.9zM26.8 170.8v.1M27.1 171.5v.1M27.1 174.3v.1M27.2 171.7v.1M27.2 174.1v.1M27.5 171.4v.1M27.5 174.4v.1M27.6 174.2h.1M27.7 171.9v.1M27.7 173.9v.1M27.7 172v.1"/>
<path d="M29.7 172.8h19.1v2.6h-19.1zM34.5 179.2h9.5v2.5h-9.5zM205.6 165.9v40.6M205.6 175.9h76.3M281.9 165.9h-127.1v40.6M28.4 183.4h.1M28.5 181.4h-.1M28.5 181.1v.1M28.6 183.8h.1M28.7 180.8h.1M28.9 183.3h.1M28.9 181.4v.1"/>
<path d="M29 183.7h.1M29.1 180.8v.1M29.1 183.9h.1M29.1 180.1l.4-.1-.7 1.6v1.3l.7 1.9h-.3l-.5-.7-.4-1.3 .1-1.3zM29.2 180.6v.1M29.8 182.2h1.4v.4h-1.4zM31.8 180.5l-.2-.5 .4 .1 .6 1M31.8 180.5l.1 .1M31.9 180.6l.4 1v1.3l-.3 1-.4 .9h.3l.1-.3M32 181h.1M32.1 183.7h.1M32.1 184.5h-.1"/>
<path d="M32.4 180.8h.1M32.4 184h.1M32.5 183.8h.1M32.6 181.2l.2 .7v.9l-.2 .8-.5 .9M32.6 181.1v.1M32.7 181.7h.1M32.7 183v.1M39.2 181.7v14.6h102.3M205.6 186.1h76.3M205.6 196.2h76.3M221.8 186.1v10.1M231 196.2v10.2"/>
<path d="M254.8 186.1v10.1M256.4 196.2v10.2M266.2 186.1v10.1"/>
<circle cx="81.5" cy="50.2" r="2.64"/>
<circle cx="81.5" cy="50.2" r="2.79"/>
<circle cx="88.2" cy="56.8" r="2.64"/>
<circle cx="88.2" cy="56.8" r="2.78"/>
<circle cx="56.3" cy="65.9" r="3.6"/>
<circle cx="56.3" cy="65.9" r="1.85"/>
<circle cx="57.1" cy="74.6" r="2.64"/>
<circle cx="57.2" cy="74.6" r="2.79"/>
<circle cx="72.8" cy="65.9" r="3.4"/>
<circle cx="89.3" cy="65.9" r="1.85"/>
<circle cx="89.3" cy="65.9" r="3.6"/>
<circle cx="63.7" cy="81.3" r="2.79"/>
<circle cx="63.7" cy="81.3" r="2.64"/>
</g>
<g fill="#000">
<path d="M70.8 97.6l1.2 .9-.6-1.3z" fill-rule="evenodd"/>
<path d="M84.7 96.7l-.9 1.2 1.2-.7z" fill-rule="evenodd"/>
<path d="M89.1 96.6l.6 .3-.9 1.2z" fill-rule="evenodd"/>
</g>
<path d="M88.8 77v25.4h-5.1v-19.1" fill="none" stroke="#c0c0c0" stroke-width=".21"/>
<path d="M72.3 85.9v16.5h11.4" fill="none" stroke="#f00" stroke-width=".21"/>
<path d="M83.7 102.4v24.1" fill="none" stroke="#000" stroke-width="2" stroke-linecap="butt"/>
<g font-size="5.7">
<text x="163.1" y="178.4">Sensaphone</text>
<text x="160.6" y="184.7">901 Tryens Rd.</text>
<text x="158.7" y="191.1">Aston, PA 19014</text>
<text x="162.3" y="197.4">610-558-2700</text>
</g>
<g font-size="5.1">
<text x="154.6" y="56">Sensaphone</text>
<text x="161.2" y="61.7">Device</text>
<text x="51.5" y="175">Loop Supply: 8-32VDC</text>
</g>
<g font-size="4.6">
<text x="218.6" y="173.7">Sensaphone FGD-0240</text>
<text x="209.8" y="192.8">N/A</text>
<text x="234.5" y="193.3">N/A</text>
<text x="259" y="192.8">A</text>
<text x="270.2" y="192.8">N/A</text>
<text x="206.8" y="203.3">08/06/2015</text>
<text x="239.6" y="203.3">TJK</text>
<text x="263.3" y="203.3">1 of 1</text>
</g>
<g font-size="4.4">
<text x="191" y="53.3">Sensaphone 4-20 Input Settings:</text>
<text x="191" y="58.2">Units: C</text>
<text x="191" y="63.2">Table High: 35</text>
<text x="191" y="68.1">Table Low: -200</text>
</g>
<g font-size="3.8">
<text x="53.8" y="93.8">Red</text>
<text x="97.7" y="92.1">White</text>
<text x="92.1" y="134">Probe:</text>
<text x="92.1" y="138.2">Sensaphone</text>
<text x="92.1" y="142.5">SENSOR-0015</text>
</g>
<text font-size="3.2" x="213.5" y="181.8">Connection Diagram for Sensaphone Input</text>
<g font-size="2.2">
<text x="205.8" y="167.7">Title</text>
<text x="205.8" y="177.8">Description</text>
<text x="205.8" y="188">ECN</text>
<text x="222" y="188">PN</text>
<text x="255" y="188">Rev</text>
<text x="266.4" y="188">Scale</text>
<text x="205.8" y="198.2">Date</text>
<text x="231.2" y="198.2">Drawn</text>
<text x="256.6" y="198.2">Sheet</text>
</g>
</svg>
